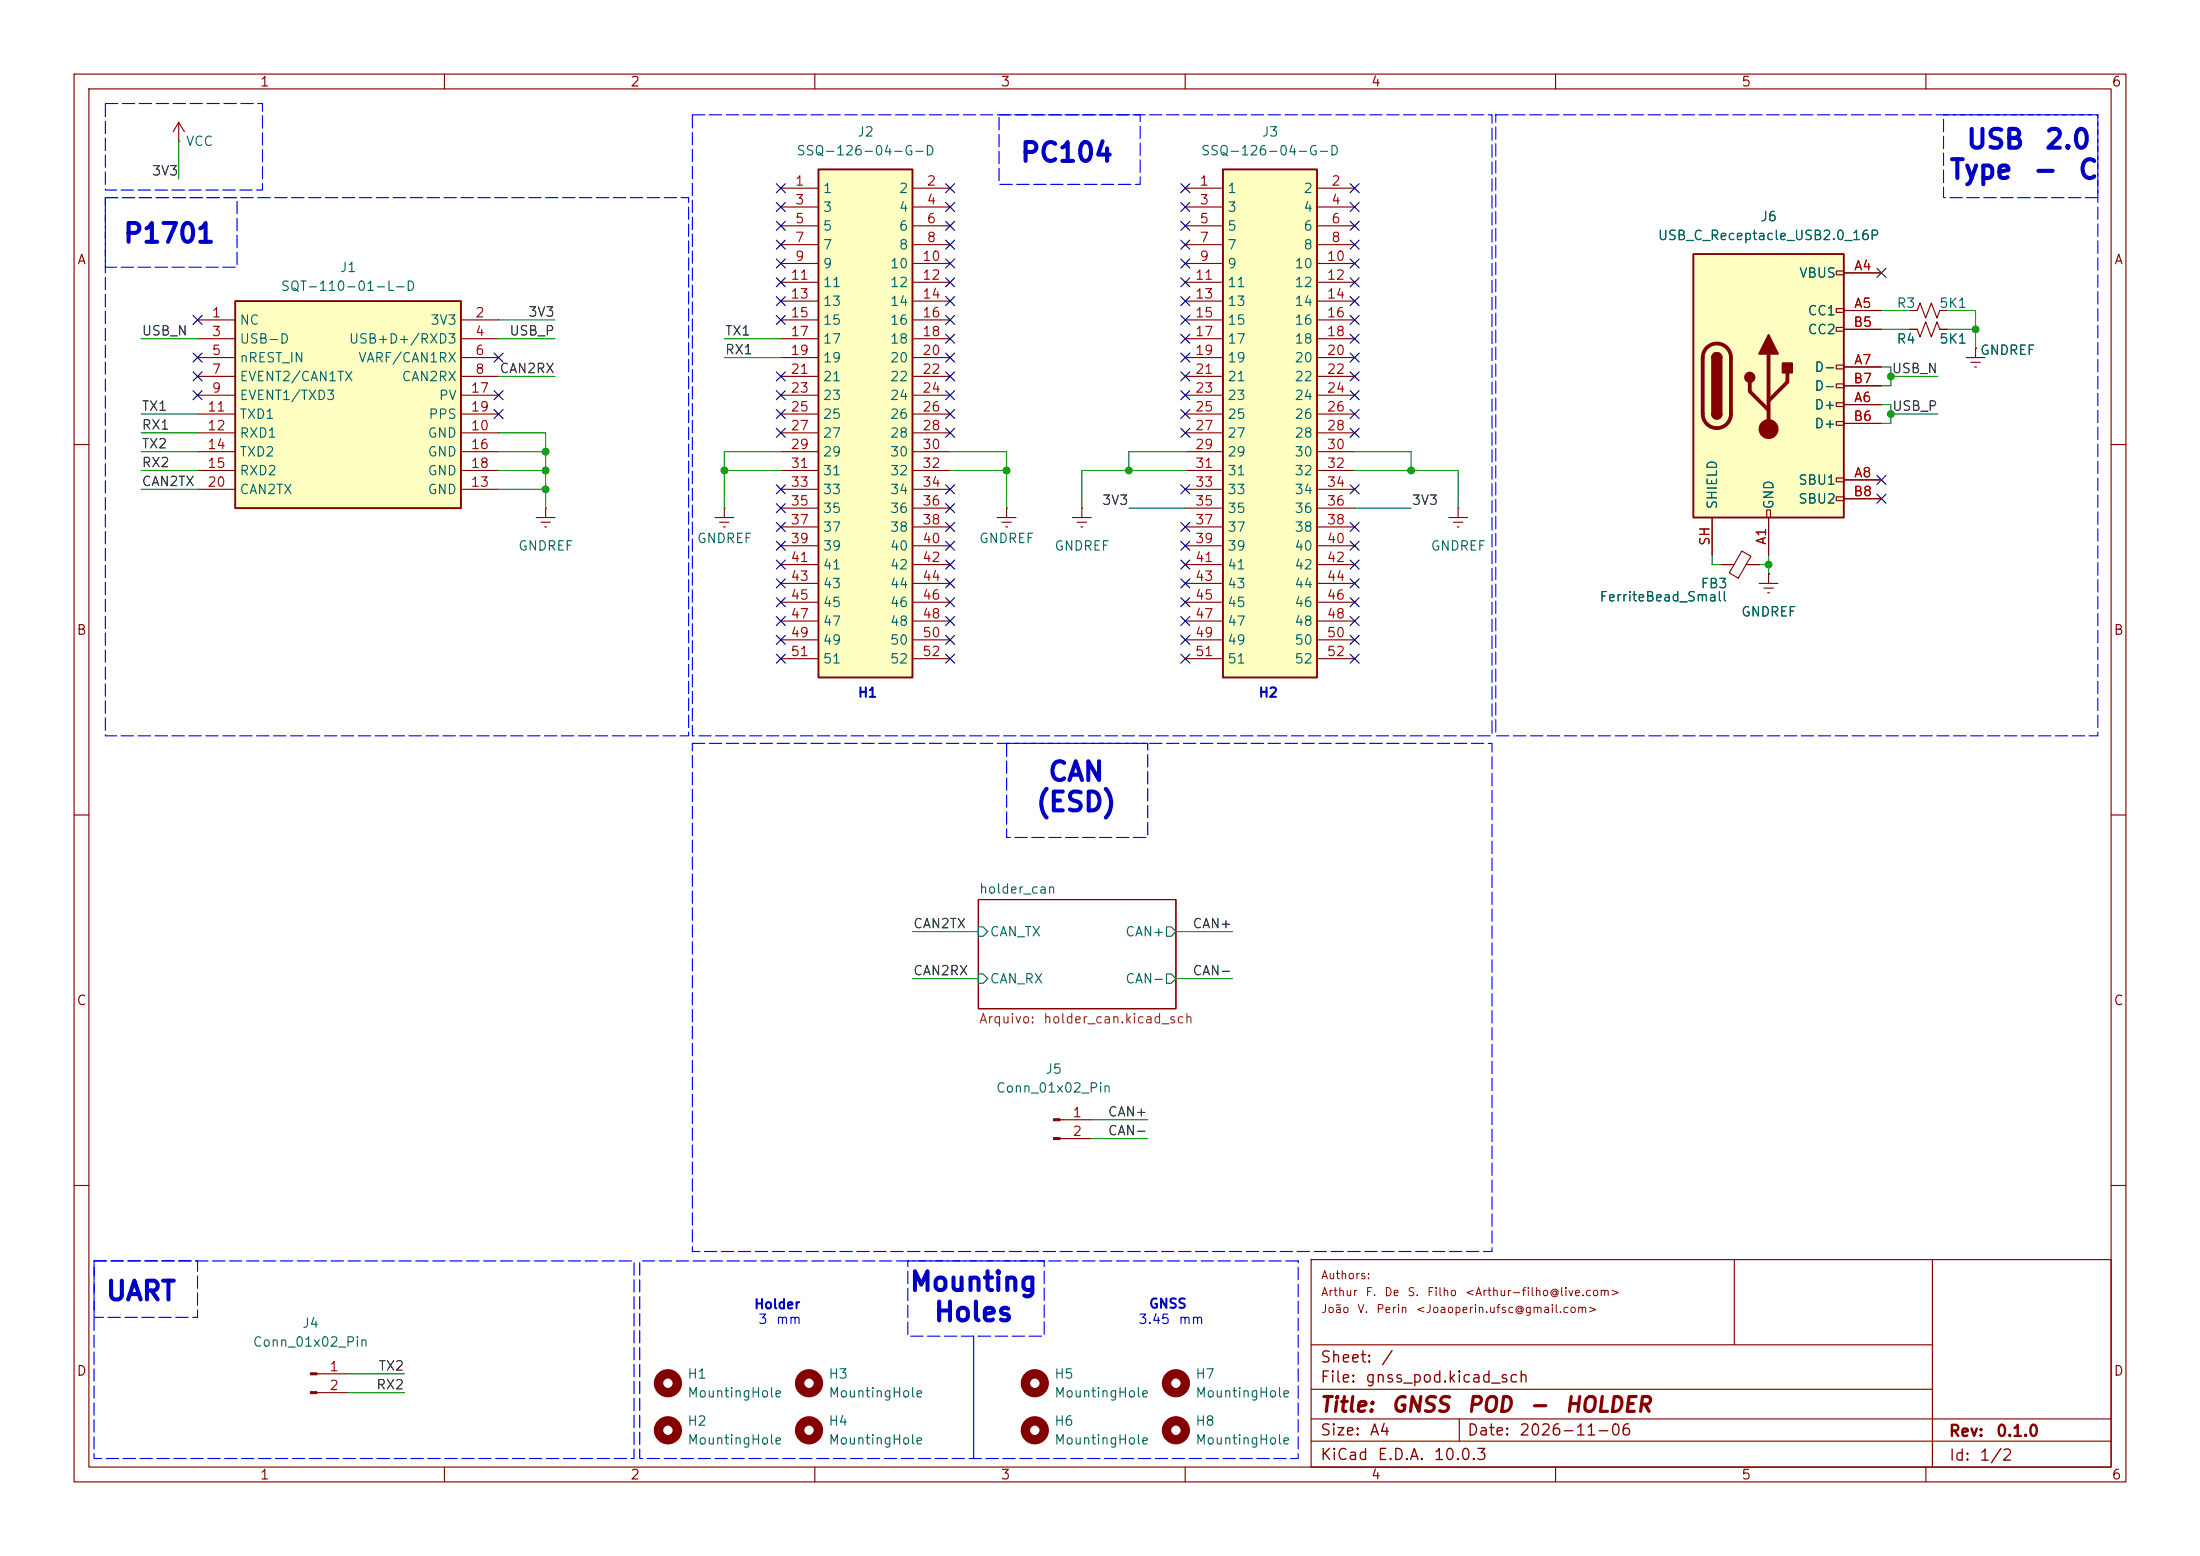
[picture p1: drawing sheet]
<svg xmlns="http://www.w3.org/2000/svg" width="297mm" height="210mm" viewBox="0 0 297 210" stroke-linecap="round" stroke-linejoin="round" font-family="sans-serif">
<g fill="none" stroke="#840000" stroke-width=".15">
<path d="M10 10h277v190h-277zM12 12h273v186h-273zM24.1 19.1h.1M24.1 16.5l-.7 1.3M24.1 16.5l.8 1.3M24.1 16.5v2.6M60 10v2M110 10v2M160 10v2M210 10v2M260 10v2M257.8 44.5h1l.4 1 .8-2.1 .7 2.1 .8-2.1 .4 1.1h1"/>
<path d="M265.4 48.3h2.6M266.1 48.9h1.2M266.6 49.5h.2M266.7 47h.1M266.7 47v1.3M10 60h2M134.6 69.9h2.6M135.3 70.5h1.2M135.8 71.1h.2M135.9 68.6h.1M135.9 68.6v1.3M144.8 69.9h2.5"/>
<path d="M145.4 70.5h1.3M145.9 71.1h.3M146 68.6h.1M146 68.6v1.3M195.6 69.9h2.5M196.2 70.5h1.3M196.7 71.1h.3M196.8 68.6h.1M196.8 68.6v1.3M232.4 76.2h1.7M235.2 74.4l1.2 .7-1.7 2.9-1.2-.7zM235.7 76.2h1.8"/>
<path d="M237.5 78.7h2.5M238.1 79.4h1.3M238.8 77.5h.1M238.8 77.5v1.2M285 60h2M238.6 80h.3M10 110h2M285 110h2M132.1 121.4h26.6v14.7h-26.6zM143.1 151.1h4.2M143.1 153.7h4.2M10 160h2"/>
<path d="M177 170h108v28h-108zM234.1 170.1v11.4M260.9 170v28M285 160h2M60 198v2M110 198v2M160 198v2M177 194.5h108M177 191.5h108M177 187.5h83.9M177 181.5h83.9M197 191.5v3"/>
<path d="M210 198v2M260 198v2"/>
</g>
<path d="M132.1 131.4h.6l.6 .7-.6 .6h-.6zM132.1 125.1h.6l.6 .6-.6 .7h-.6zM157.5 125.1h.6l.6 .6-.6 .7h-.6zM157.5 131.4h.6l.6 .7-.6 .6h-.6z" fill="none" stroke="#006464" stroke-width=".15"/>
<g fill="none" stroke="#840000" stroke-width="1.3">
<circle cx="90.2" cy="193" r="1.27"/>
<circle cx="109.2" cy="186.7" r="1.27"/>
<circle cx="109.2" cy="193" r="1.27"/>
<circle cx="139.7" cy="186.7" r="1.27"/>
<circle cx="139.7" cy="193" r="1.27"/>
<circle cx="158.7" cy="186.7" r="1.27"/>
<circle cx="158.7" cy="193" r="1.27"/>
</g>
<g fill="#840000" stroke="#840000" stroke-width=".15">
<path d="M142.2 151h.9v.3h-.9z"/>
<path d="M142.2 153.5h.9v.3h-.9z"/>
</g>
<path d="M228.6 34.3h20.3v35.6h-20.3z" fill="#ffffc2"/>
<g fill="none" stroke="#840000" stroke-width=".15">
<path d="M247.9 36.6h1v.5h-1zM248.9 36.8h5.1M247.9 41.7h1v.5h-1zM247.9 44.2h1v.5h-1zM247.9 49.3h1v.5h-1zM247.9 51.8h1v.5h-1zM247.9 54.4h1v.5h-1zM247.9 56.9h1v.5h-1zM248.9 41.9h5.1M248.9 54.6h5.1M248.9 49.5h5.1M248.9 44.5h5.1"/>
<path d="M248.9 57.2h5.1M248.9 52.1h5.1M257.8 41.9h1l.4-1 .8 2 .7-2 .8 2 .4-1h1M231.1 69.9v5M238.5 68.8h.5v1.1h-.5zM238.8 69.9v5M247.9 64.5h1v.5h-1zM247.9 67.1h1v.5h-1zM248.9 64.8h5.1M248.9 67.3h5.1"/>
</g>
<path d="M228.6 34.3h20.3v35.6h-20.3zM231.1 48.3a.64 .64 0 0 1 .7-.7 .64 .64 0 0 1 .6 .7M231.1 55.9a.64 .64 0 0 0 .7 .6 .64 .64 0 0 0 .6-.6" fill="none" stroke="#840000" stroke-width=".25"/>
<path d="M230.4 46.9a1.9 1.9 0 0 1 2.1-.4 1.9 1.9 0 0 1 1.2 1.8v7.6a1.91 1.91 0 0 1-1.9 1.9 1.91 1.91 0 0 1-1.9-1.9v-7.6a1.9 1.9 0 0 1 .5-1.4zM236.2 51.6v1.2l2.6 2.6M238.8 47.8v10.1M241.3 50.3v1.3l-2.5 2.5" fill="none" stroke="#840000" stroke-width=".51"/>
<g fill="#840000" stroke="#840000" stroke-width=".25">
<path d="M231.1 48.3h1.3v7.6h-1.3z"/>
<path d="M231.3 47.8a.64 .64 0 0 1 .7-.1 .64 .64 0 0 1 .4 .6h-1.3z"/>
<path d="M231.1 55.9h1.3a.64 .64 0 0 1-.6 .6 .64 .64 0 0 1-.7-.6z"/>
<path d="M238.8 45.2l1.2 2.6h-2.5z"/>
<path d="M240.7 49h1.2v1.3h-1.2z"/>
<circle cx="236.2" cy="50.9" r=".63"/>
</g>
<circle cx="238.8" cy="57.9" r="1.27" fill="#840000" stroke="#840000" stroke-width=".15"/>
<path d="M31.7 40.6h30.5v28h-30.5z" fill="#ffffc2"/>
<path d="M31.7 40.6h30.5v28h-30.5z" fill="none" stroke="#840000" stroke-width=".25"/>
<g fill="none" stroke="#840000" stroke-width=".15">
<path d="M26.7 43.2h5M26.7 45.7h5M26.7 48.3h5M26.7 50.8h5M26.7 53.3h5M26.7 58.4h5M26.7 55.9h5M62.2 43.2h5.1M62.2 45.7h5.1M62.2 48.3h5.1M62.2 50.8h5.1M62.2 53.3h5.1"/>
<path d="M62.2 58.4h5.1M62.2 55.9h5.1M26.7 66h5M26.7 61h5M26.7 63.5h5M62.2 66h5.1M62.2 61h5.1M62.2 63.5h5.1M72.4 69.9h2.5M73 70.5h1.3M73.5 71.1h.3M73.7 68.6h.1"/>
<path d="M73.7 68.6v1.3M96.5 69.9h2.6M97.2 70.5h1.2M97.7 71.1h.2M97.8 68.6h.1M97.8 68.6v1.3"/>
</g>
<path d="M165.1 22.9h12.7v68.5h-12.7z" fill="#ffffc2"/>
<path d="M165.1 22.9h12.7v68.5h-12.7z" fill="none" stroke="#840000" stroke-width=".25"/>
<g fill="none" stroke="#840000" stroke-width=".15">
<path d="M160 25.4h5.1M160 27.9h5.1M160 30.5h5.1M160 33h5.1M160 35.6h5.1M160 38.1h5.1M177.8 25.4h5.1M177.8 27.9h5.1M177.8 30.5h5.1M177.8 33h5.1M177.8 35.6h5.1M177.8 38.1h5.1"/>
<path d="M160 40.6h5.1M160 43.2h5.1M160 45.7h5.1M160 48.3h5.1M160 50.8h5.1M160 53.3h5.1M160 55.9h5.1M160 58.4h5.1M177.8 40.6h5.1M177.8 43.2h5.1M177.8 45.7h5.1M177.8 48.3h5.1"/>
<path d="M177.8 50.8h5.1M177.8 53.3h5.1M177.8 55.9h5.1M177.8 58.4h5.1M160 61h5.1M160 63.5h5.1M160 66h5.1M160 68.6h5.1M160 71.1h5.1M160 73.7h5.1M160 76.2h5.1M160 78.7h5.1"/>
<path d="M177.8 61h5.1M177.8 63.5h5.1M177.8 66h5.1M177.8 68.6h5.1M177.8 71.1h5.1M177.8 73.7h5.1M177.8 76.2h5.1M177.8 78.7h5.1M160 81.3h5.1M160 83.8h5.1M160 86.4h5.1M160 88.9h5.1"/>
<path d="M177.8 81.3h5.1M177.8 83.8h5.1M177.8 86.4h5.1M177.8 88.9h5.1"/>
</g>
<path d="M110.5 22.9h12.7v68.5h-12.7z" fill="#ffffc2"/>
<path d="M110.5 22.9h12.7v68.5h-12.7z" fill="none" stroke="#840000" stroke-width=".25"/>
<g fill="none" stroke="#840000" stroke-width=".15">
<path d="M105.4 25.4h5.1M105.4 27.9h5.1M105.4 30.5h5.1M105.4 33h5.1M105.4 35.6h5.1M105.4 38.1h5.1M123.2 25.4h5.1M123.2 27.9h5.1M123.2 30.5h5.1M123.2 33h5.1M123.2 35.6h5.1M123.2 38.1h5.1"/>
<path d="M248.9 36.8h5.1M105.4 40.6h5.1M105.4 43.2h5.1M105.4 45.7h5.1M105.4 48.3h5.1M105.4 50.8h5.1M105.4 53.3h5.1M105.4 55.9h5.1M105.4 58.4h5.1M123.2 40.6h5.1M123.2 43.2h5.1M123.2 45.7h5.1"/>
<path d="M123.2 48.3h5.1M123.2 50.8h5.1M123.2 53.3h5.1M123.2 55.9h5.1M123.2 58.4h5.1M248.9 41.9h5.1M248.9 54.6h5.1M248.9 49.5h5.1M248.9 44.5h5.1M248.9 57.2h5.1M248.9 52.1h5.1M257.8 44.5h1"/>
<path d="M261.9 44.5h1M266.7 47h.1M105.4 61h5.1M105.4 63.5h5.1M105.4 66h5.1M105.4 68.6h5.1M105.4 71.1h5.1M105.4 73.7h5.1M105.4 76.2h5.1M105.4 78.7h5.1M123.2 61h5.1M123.2 63.5h5.1"/>
<path d="M123.2 66h5.1M123.2 68.6h5.1M123.2 71.1h5.1M123.2 73.7h5.1M123.2 76.2h5.1M123.2 78.7h5.1M231.1 69.9v5M232.4 76.2h1.3M236.2 76.2h1.3M238.8 77.5h.1M238.8 69.9v5M248.9 64.8h5.1"/>
<path d="M248.9 67.3h5.1M105.4 81.3h5.1M105.4 83.8h5.1M105.4 86.4h5.1M105.4 88.9h5.1M123.2 81.3h5.1M123.2 83.8h5.1M123.2 86.4h5.1M123.2 88.9h5.1M42.8 185.4h4.2M42.8 188h4.2"/>
</g>
<g fill="#840000" stroke="#840000" stroke-width=".15">
<path d="M41.9 185.3h.9v.2h-.9z"/>
<path d="M41.9 187.8h.9v.3h-.9z"/>
</g>
<circle cx="90.2" cy="186.7" r="1.27" fill="none" stroke="#840000" stroke-width="1.3"/>
<g fill="none" stroke="#00f" stroke-width=".15" stroke-dasharray="1.7 .6">
<path d="M14.2 14h21.2v11.7h-21.2v-11.7M93.5 15.5h107.9v83.8h-107.9v-83.8M134.9 15.5h19v9.4h-19v-9.4M201.9 15.5h81.3v83.8h-81.3v-83.8M262.4 15.5h20.8v11.2h-20.8v-11.2M14.2 26.7h78.8v72.6h-78.8v-72.6M14.2 26.7h17.8v9.4h-17.8v-9.4M93.5 100.3h107.9v68.6h-107.9v-68.6M135.9 100.3h19v12.7h-19v-12.7M12.7 170.2h72.9v26.7h-72.9v-26.7M12.7 170.2h14v7.6h-14v-7.6M175.3 170.2h-88.9v26.7h88.9v-26.7"/>
<path d="M132.1 180.3h8.9v-10.1h-18.4v10.1h9.5"/>
</g>
<path d="M131.4 180.3v16.6" fill="none" stroke="#0000c2" stroke-width=".15"/>
<g fill="none" stroke="#009600" stroke-width=".15">
<path d="M24.1 19.1v5M19 45.7h7.7M19 58.4h7.7M19 55.9h7.7M67.3 50.8h7.6M67.3 45.7h7.6M67.3 43.2h7.6M67.3 58.4h6.4v10.2M97.8 45.7h7.6M97.8 48.3h7.6M254 54.6h1.3v2.6h-1.3M254 49.5h1.3v2.6h-1.3"/>
<path d="M254 44.5h3.8M254 41.9h3.8M255.3 50.8h6.3M255.3 55.9h6.3M262.9 44.5h3.8M262.9 41.9h3.8v5.1M19 61h7.7M19 63.5h7.7M19 66h7.7M67.3 61h6.4M67.3 63.5h6.4M67.3 66h6.4"/>
<path d="M97.8 63.5h7.6M105.4 61h-7.6v7.6M128.3 61h7.6v7.6M128.3 63.5h7.6M152.4 68.6h7.6M160 61h-7.6v2.5M160 63.5h-14v5.1M182.9 68.6h7.6M182.9 61h7.6v2.5M182.9 63.5h13.9v5.1M231.1 74.9v1.3h1.3M237.5 76.2h1.3"/>
<path d="M238.8 74.9v2.6M123.2 132.1h8.9M123.2 125.7h8.9M158.7 132.1h7.7M158.7 125.7h7.7M147.3 151.1h7.6M147.3 153.7h7.6M47 185.4h7.6M47 188h7.6"/>
</g>
<g fill="none" stroke="#000084" stroke-width=".15">
<path d="M104.8 37.5l1.2 1.2M104.8 35l1.2 1.2M104.8 29.9l1.2 1.2M104.8 27.3l1.2 1.2M104.8 32.4l1.2 1.2M104.8 24.8l1.2 1.2M106 37.5l-1.2 1.2M106 35l-1.2 1.2M106 29.9l-1.2 1.2M106 27.3l-1.2 1.2M106 32.4l-1.2 1.2M106 24.8l-1.2 1.2"/>
<path d="M127.7 35l1.2 1.2M127.7 37.5l1.2 1.2M127.7 29.9l1.2 1.2M127.7 32.4l1.2 1.2M127.7 27.3l1.2 1.2M127.7 24.8l1.2 1.2M128.9 35l-1.2 1.2M128.9 37.5l-1.2 1.2M128.9 29.9l-1.2 1.2M128.9 32.4l-1.2 1.2M128.9 27.3l-1.2 1.2M128.9 24.8l-1.2 1.2"/>
<path d="M159.4 37.5l1.2 1.2M159.4 35l1.2 1.2M159.4 29.9l1.2 1.2M159.4 24.8l1.2 1.2M159.4 27.3l1.2 1.2M159.4 32.4l1.2 1.2M160.6 37.5l-1.2 1.2M160.6 35l-1.2 1.2M160.6 29.9l-1.2 1.2M160.6 24.8l-1.2 1.2M160.6 27.3l-1.2 1.2M160.6 32.4l-1.2 1.2"/>
<path d="M182.3 24.8l1.2 1.2M182.3 35l1.2 1.2M182.3 32.4l1.2 1.2M182.3 29.9l1.2 1.2M182.3 27.3l1.2 1.2M182.3 37.5l1.2 1.2M183.5 35l-1.2 1.2M183.5 29.9l-1.2 1.2M183.5 32.4l-1.2 1.2M183.5 24.8l-1.2 1.2M183.5 27.3l-1.2 1.2M183.5 37.5l-1.2 1.2"/>
<path d="M253.4 36.2l1.2 1.2M254.6 36.2l-1.2 1.2M26.1 47.7l1.2 1.2M26.1 42.6l1.2 1.2M26.1 52.7l1.2 1.2M26.1 50.2l1.2 1.2M27.3 47.7l-1.2 1.2M27.3 42.6l-1.2 1.2M27.3 52.7l-1.2 1.2M27.3 50.2l-1.2 1.2M66.7 52.7l1.2 1.2M66.7 47.7l1.2 1.2"/>
<path d="M66.7 55.3l1.2 1.2M67.9 52.7l-1.2 1.2M67.9 47.7l-1.2 1.2M67.9 55.3l-1.2 1.2M104.8 40l1.2 1.2M104.8 50.2l1.2 1.2M104.8 42.6l1.2 1.2M104.8 57.8l1.2 1.2M104.8 52.7l1.2 1.2M104.8 55.3l1.2 1.2M106 57.8l-1.2 1.2M106 52.7l-1.2 1.2"/>
<path d="M106 50.2l-1.2 1.2M106 40l-1.2 1.2M106 42.6l-1.2 1.2M106 55.3l-1.2 1.2M127.7 52.7l1.2 1.2M127.7 40l1.2 1.2M127.7 42.6l1.2 1.2M127.7 50.2l1.2 1.2M127.7 57.8l1.2 1.2M127.7 55.3l1.2 1.2M127.7 45.1l1.2 1.2M127.7 47.7l1.2 1.2"/>
<path d="M128.9 52.7l-1.2 1.2M128.9 40l-1.2 1.2M128.9 42.6l-1.2 1.2M128.9 50.2l-1.2 1.2M128.9 57.8l-1.2 1.2M128.9 55.3l-1.2 1.2M128.9 47.7l-1.2 1.2M128.9 45.1l-1.2 1.2M159.4 45.1l1.2 1.2M159.4 57.8l1.2 1.2M159.4 50.2l1.2 1.2M159.4 42.6l1.2 1.2"/>
<path d="M159.4 52.7l1.2 1.2M159.4 55.3l1.2 1.2M159.4 47.7l1.2 1.2M159.4 40l1.2 1.2M160.6 45.1l-1.2 1.2M160.6 57.8l-1.2 1.2M160.6 50.2l-1.2 1.2M160.6 42.6l-1.2 1.2M160.6 52.7l-1.2 1.2M160.6 55.3l-1.2 1.2M160.6 47.7l-1.2 1.2M160.6 40l-1.2 1.2"/>
<path d="M182.3 42.6l1.2 1.2M182.3 45.1l1.2 1.2M182.3 40l1.2 1.2M182.3 55.3l1.2 1.2M182.3 47.7l1.2 1.2M182.3 50.2l1.2 1.2M182.3 57.8l1.2 1.2M182.3 52.7l1.2 1.2M183.5 42.6l-1.2 1.2M183.5 45.1l-1.2 1.2M183.5 55.3l-1.2 1.2M183.5 57.8l-1.2 1.2"/>
<path d="M183.5 47.7l-1.2 1.2M183.5 50.2l-1.2 1.2M183.5 40l-1.2 1.2M183.5 52.7l-1.2 1.2M104.8 68l1.2 1.2M104.8 73.1l1.2 1.2M104.8 78.1l1.2 1.2M104.8 65.4l1.2 1.2M104.8 70.5l1.2 1.2M104.8 75.6l1.2 1.2M106 75.6l-1.2 1.2M106 65.4l-1.2 1.2"/>
<path d="M106 73.1l-1.2 1.2M106 78.1l-1.2 1.2M106 68l-1.2 1.2M106 70.5l-1.2 1.2M127.7 75.6l1.2 1.2M127.7 78.1l1.2 1.2M127.7 70.5l1.2 1.2M127.7 73.1l1.2 1.2M127.7 68l1.2 1.2M127.7 65.4l1.2 1.2M128.9 65.4l-1.2 1.2M128.9 75.6l-1.2 1.2"/>
<path d="M128.9 78.1l-1.2 1.2M128.9 70.5l-1.2 1.2M128.9 73.1l-1.2 1.2M128.9 68l-1.2 1.2M159.4 78.1l1.2 1.2M159.4 70.5l1.2 1.2M159.4 65.4l1.2 1.2M159.4 73.1l1.2 1.2M159.4 75.6l1.2 1.2M160.6 65.4l-1.2 1.2M160.6 78.1l-1.2 1.2M160.6 70.5l-1.2 1.2"/>
<path d="M160.6 73.1l-1.2 1.2M160.6 75.6l-1.2 1.2M182.3 73.1l1.2 1.2M182.3 78.1l1.2 1.2M182.3 70.5l1.2 1.2M182.3 75.6l1.2 1.2M182.3 65.4l1.2 1.2M183.5 73.1l-1.2 1.2M183.5 78.1l-1.2 1.2M183.5 70.5l-1.2 1.2M183.5 75.6l-1.2 1.2M183.5 65.4l-1.2 1.2"/>
<path d="M253.4 64.2l1.2 1.2M253.4 66.7l1.2 1.2M254.6 64.2l-1.2 1.2M254.6 66.7l-1.2 1.2M104.8 80.7l1.2 1.2M104.8 88.3l1.2 1.2M104.8 85.8l1.2 1.2M104.8 83.2l1.2 1.2M106 80.7l-1.2 1.2M106 88.3l-1.2 1.2M106 85.8l-1.2 1.2M106 83.2l-1.2 1.2"/>
<path d="M127.7 80.7l1.2 1.2M127.7 83.2l1.2 1.2M127.7 85.8l1.2 1.2M127.7 88.3l1.2 1.2M128.9 80.7l-1.2 1.2M128.9 83.2l-1.2 1.2M128.9 85.8l-1.2 1.2M128.9 88.3l-1.2 1.2M159.4 85.8l1.2 1.2M159.4 83.2l1.2 1.2M159.4 88.3l1.2 1.2M159.4 80.7l1.2 1.2"/>
<path d="M160.6 85.8l-1.2 1.2M160.6 83.2l-1.2 1.2M160.6 88.3l-1.2 1.2M160.6 80.7l-1.2 1.2M182.3 88.3l1.2 1.2M182.3 85.8l1.2 1.2M182.3 83.2l1.2 1.2M182.3 80.7l1.2 1.2M183.5 88.3l-1.2 1.2M183.5 85.8l-1.2 1.2M183.5 83.2l-1.2 1.2M183.5 80.7l-1.2 1.2"/>
</g>
<g fill="#009600" stroke="#009600" stroke-width=".14">
<circle cx="266.7" cy="44.5" r=".46"/>
<circle cx="238.8" cy="76.2" r=".46"/>
<circle cx="255.3" cy="55.9" r=".46"/>
<circle cx="255.3" cy="50.8" r=".46"/>
<circle cx="97.8" cy="63.5" r=".46"/>
<circle cx="152.4" cy="63.5" r=".46"/>
<circle cx="135.9" cy="63.5" r=".46"/>
<circle cx="190.5" cy="63.5" r=".46"/>
<circle cx="73.7" cy="63.5" r=".46"/>
<circle cx="73.7" cy="66" r=".46"/>
<circle cx="73.7" cy="61" r=".46"/>
</g>
<g font-size="2.5" fill="#0000c2">
<text x="137.6" y="22.5">PC104</text>
<text x="265.3" y="20.7">USB</text>
<text x="275.9" y="20.7">2.0</text>
<text x="263" y="24.8">Type</text>
<text x="274.3" y="24.8">-</text>
<text x="280.4" y="24.8">C</text>
<text x="16.5" y="33.4">P1701</text>
<text x="141.3" y="106">CAN</text>
<text x="139.7" y="110.1">(ESD)</text>
<text x="14.1" y="176.2">UART</text>
<text x="122.7" y="174.9">Mounting</text>
<text x="125.9" y="179">Holes</text>
</g>
<g font-size="2" fill="#840000">
<text x="178" y="191.1">Title:</text>
<text x="187.7" y="191.1">GNSS</text>
<text x="197.9" y="191.1">POD</text>
<text x="206.3" y="191.1">-</text>
<text x="211.1" y="191.1">HOLDER</text>
</g>
<g font-size="1.5" fill="#840000">
<text x="178.1" y="184.3">Sheet:</text>
<text x="186.4" y="184.3">/</text>
<text x="178.1" y="187">File:</text>
<text x="184.2" y="187">gnss_pod.kicad_sch</text>
<text x="178.1" y="197.4">KiCad</text>
<text x="178.1" y="194.1">Size:</text>
<text x="184.8" y="194.1">A4</text>
<text x="185.9" y="197.4">E.D.A.</text>
<text x="193.4" y="197.4">10.0.3</text>
<text x="198" y="194.1">Date:</text>
<text x="205" y="194.1">2026-11-06</text>
<text x="263" y="194.3">Rev:</text>
<text x="263" y="197.5">Id:</text>
<text x="267.1" y="197.5">1/2</text>
<text x="269.4" y="194.3">0.1.0</text>
</g>
<g font-size="1.3" fill="#840000">
<text x="35" y="12">1</text>
<text x="85" y="12">2</text>
<text x="135" y="12">3</text>
<text x="185" y="12">4</text>
<text x="235" y="12">5</text>
<text x="285" y="12">6</text>
<text x="10.3" y="36">A</text>
<text x="285.3" y="36">A</text>
<text x="10.3" y="86">B</text>
<text x="285.3" y="86">B</text>
<text x="10.3" y="136">C</text>
<text x="285.3" y="136">C</text>
<text x="10.3" y="186">D</text>
<text x="285.3" y="186">D</text>
<text x="35" y="200">1</text>
<text x="85" y="200">2</text>
<text x="135" y="200">3</text>
<text x="185" y="200">4</text>
<text x="235" y="200">5</text>
<text x="285" y="200">6</text>
</g>
<g font-size="1.3" fill="#006464">
<text x="25" y="20">VCC</text>
<text x="107.4" y="21.3">SSQ-126-04-G-D</text>
<text x="115.6" y="18.8">J2</text>
<text x="162" y="21.3">SSQ-126-04-G-D</text>
<text x="170.3" y="18.8">J3</text>
<text x="111" y="26.4">1</text>
<text x="111" y="28.9">3</text>
<text x="121.3" y="26.4">2</text>
<text x="121.3" y="28.9">4</text>
<text x="165.6" y="26.4">1</text>
<text x="165.6" y="28.9">3</text>
<text x="175.9" y="26.4">2</text>
<text x="175.9" y="28.9">4</text>
<text x="111" y="31.5">5</text>
<text x="111" y="34">7</text>
<text x="121.3" y="31.5">6</text>
<text x="121.3" y="34">8</text>
<text x="165.6" y="31.5">5</text>
<text x="165.6" y="34">7</text>
<text x="175.9" y="31.5">6</text>
<text x="175.9" y="34">8</text>
<text x="223.7" y="32.7">USB_C_Receptacle_USB2.0_16P</text>
<text x="237.6" y="30.2">J6</text>
<text x="37.8" y="39.6">SQT-110-01-L-D</text>
<text x="45.8" y="37">J1</text>
<text x="111" y="36.5">9</text>
<text x="111" y="39.1">11</text>
<text x="111" y="41.6">13</text>
<text x="120.1" y="36.5">10</text>
<text x="120.1" y="39.1">12</text>
<text x="120.1" y="41.6">14</text>
<text x="165.6" y="36.5">9</text>
<text x="165.6" y="39.1">11</text>
<text x="165.6" y="41.6">13</text>
<text x="174.7" y="36.5">10</text>
<text x="174.7" y="39.1">12</text>
<text x="174.7" y="41.6">14</text>
<text x="242.8" y="37.8">VBUS</text>
<text x="256" y="41.9">R3</text>
<text x="261.7" y="41.9">5K1</text>
<text x="32.3" y="44.2">NC</text>
<text x="32.3" y="46.7">USB-D</text>
<text x="47" y="46.7">USB+D+/RXD3</text>
<text x="58" y="44.2">3V3</text>
<text x="111" y="44.2">15</text>
<text x="111" y="46.7">17</text>
<text x="120.1" y="44.2">16</text>
<text x="120.1" y="46.7">18</text>
<text x="165.6" y="44.2">15</text>
<text x="165.6" y="46.7">17</text>
<text x="174.7" y="44.2">16</text>
<text x="174.7" y="46.7">18</text>
<text x="244" y="42.9">CC1</text>
<text x="244" y="45.4">CC2</text>
<text x="256" y="46.7">R4</text>
<text x="261.7" y="46.7">5K1</text>
<text x="32.3" y="49.2">nREST_IN</text>
<text x="32.3" y="51.8">EVENT2/CAN1TX</text>
<text x="48.3" y="49.2">VARF/CAN1RX</text>
<text x="54.1" y="51.8">CAN2RX</text>
<text x="111" y="49.2">19</text>
<text x="111" y="51.8">21</text>
<text x="120.1" y="49.2">20</text>
<text x="120.1" y="51.8">22</text>
<text x="165.6" y="49.2">19</text>
<text x="165.6" y="51.8">21</text>
<text x="174.7" y="49.2">20</text>
<text x="174.7" y="51.8">22</text>
<text x="244.9" y="50.5">D-</text>
<text x="244.9" y="53">D-</text>
<text x="267.2" y="48.2">GNDREF</text>
<text x="32.3" y="54.3">EVENT1/TXD3</text>
<text x="32.3" y="56.9">TXD1</text>
<text x="32.3" y="59.4">RXD1</text>
<text x="57.6" y="59.4">GND</text>
<text x="57.8" y="56.9">PPS</text>
<text x="59.2" y="54.3">PV</text>
<text x="111" y="54.3">23</text>
<text x="111" y="56.9">25</text>
<text x="111" y="59.4">27</text>
<text x="120.1" y="54.3">24</text>
<text x="120.1" y="56.9">26</text>
<text x="120.1" y="59.4">28</text>
<text x="165.6" y="54.3">23</text>
<text x="165.6" y="56.9">25</text>
<text x="165.6" y="59.4">27</text>
<text x="174.7" y="54.3">24</text>
<text x="174.7" y="56.9">26</text>
<text x="174.7" y="59.4">28</text>
<text x="244.9" y="55.6">D+</text>
<text x="244.9" y="58.1">D+</text>
<text x="32.3" y="61.9">TXD2</text>
<text x="32.3" y="64.5">RXD2</text>
<text x="57.6" y="61.9">GND</text>
<text x="57.6" y="64.5">GND</text>
<text x="111" y="61.9">29</text>
<text x="111" y="64.5">31</text>
<text x="120.1" y="61.9">30</text>
<text x="120.1" y="64.5">32</text>
<text x="165.6" y="61.9">29</text>
<text x="165.6" y="64.5">31</text>
<text x="174.7" y="61.9">30</text>
<text x="174.7" y="64.5">32</text>
<text x="242.7" y="65.7">SBU1</text>
<text x="32.3" y="67">CAN2TX</text>
<text x="57.6" y="67">GND</text>
<text x="111" y="67">33</text>
<text x="111" y="69.6">35</text>
<text x="120.1" y="67">34</text>
<text x="120.1" y="69.6">36</text>
<text x="165.6" y="67">33</text>
<text x="165.6" y="69.6">35</text>
<text x="174.7" y="67">34</text>
<text x="174.7" y="69.6">36</text>
<text x="232.1" y="68.8" transform="rotate(-90 232.1 68.8)">SHIELD</text>
<text x="239.7" y="68.8" transform="rotate(-90 239.7 68.8)">GND</text>
<text x="242.7" y="68.3">SBU2</text>
<text x="69.9" y="74.6">GNDREF</text>
<text x="94" y="73.6">GNDREF</text>
<text x="111" y="72.1">37</text>
<text x="111" y="74.6">39</text>
<text x="111" y="77.2">41</text>
<text x="120.1" y="72.1">38</text>
<text x="120.1" y="74.6">40</text>
<text x="120.1" y="77.2">42</text>
<text x="132.1" y="73.6">GNDREF</text>
<text x="142.3" y="74.6">GNDREF</text>
<text x="165.6" y="72.1">37</text>
<text x="165.6" y="74.6">39</text>
<text x="165.6" y="77.2">41</text>
<text x="174.7" y="72.1">38</text>
<text x="174.7" y="74.6">40</text>
<text x="174.7" y="77.2">42</text>
<text x="193.1" y="74.6">GNDREF</text>
<text x="111" y="79.7">43</text>
<text x="111" y="82.3">45</text>
<text x="120.1" y="79.7">44</text>
<text x="120.1" y="82.3">46</text>
<text x="165.6" y="79.7">43</text>
<text x="165.6" y="82.3">45</text>
<text x="174.7" y="79.7">44</text>
<text x="174.7" y="82.3">46</text>
<text x="215.8" y="81.5">FerriteBead_Small</text>
<text x="229.5" y="79.7">FB3</text>
<text x="235" y="83.5">GNDREF</text>
<text x="111" y="84.8">47</text>
<text x="111" y="87.3">49</text>
<text x="111" y="89.9">51</text>
<text x="120.1" y="84.8">48</text>
<text x="120.1" y="87.3">50</text>
<text x="120.1" y="89.9">52</text>
<text x="165.6" y="84.8">47</text>
<text x="165.6" y="87.3">49</text>
<text x="165.6" y="89.9">51</text>
<text x="174.7" y="84.8">48</text>
<text x="174.7" y="87.3">50</text>
<text x="174.7" y="89.9">52</text>
<text x="132.1" y="120.9">holder_can</text>
<text x="133.5" y="126.7">CAN_TX</text>
<text x="151.8" y="126.7">CAN+</text>
<text x="133.5" y="133.1">CAN_RX</text>
<text x="151.8" y="133.1">CAN-</text>
<text x="134.4" y="147.8">Conn_01x02_Pin</text>
<text x="141" y="145.2">J5</text>
<text x="40.7" y="179.5">J4</text>
<text x="34" y="182.1">Conn_01x02_Pin</text>
<text x="92.7" y="186.4">H1</text>
<text x="92.7" y="188.9">MountingHole</text>
<text x="111.8" y="186.4">H3</text>
<text x="111.8" y="188.9">MountingHole</text>
<text x="142.2" y="186.4">H5</text>
<text x="142.2" y="188.9">MountingHole</text>
<text x="161.3" y="186.4">H7</text>
<text x="161.3" y="188.9">MountingHole</text>
<text x="92.7" y="192.7">H2</text>
<text x="92.7" y="195.3">MountingHole</text>
<text x="111.8" y="192.7">H4</text>
<text x="111.8" y="195.3">MountingHole</text>
<text x="142.2" y="192.7">H6</text>
<text x="142.2" y="195.3">MountingHole</text>
<text x="161.3" y="192.7">H8</text>
<text x="161.3" y="195.3">MountingHole</text>
</g>
<g font-size="1.3" fill="#0f0f0f">
<text x="20.4" y="24">3V3</text>
<text x="19" y="45.6">USB_N</text>
<text x="68.7" y="45.6">USB_P</text>
<text x="71.2" y="43.1">3V3</text>
<text x="97.8" y="45.6">TX1</text>
<text x="67.3" y="50.7">CAN2RX</text>
<text x="97.8" y="48.1">RX1</text>
<text x="255.3" y="50.7">USB_N</text>
<text x="19" y="55.8">TX1</text>
<text x="19" y="58.3">RX1</text>
<text x="255.4" y="55.8">USB_P</text>
<text x="19" y="60.8">TX2</text>
<text x="19" y="65.9">CAN2TX</text>
<text x="19" y="63.4">RX2</text>
<text x="148.7" y="68.5">3V3</text>
<text x="190.5" y="68.5">3V3</text>
<text x="123.2" y="125.6">CAN2TX</text>
<text x="160.9" y="125.6">CAN+</text>
<text x="123.2" y="132">CAN2RX</text>
<text x="160.9" y="132">CAN-</text>
<text x="149.5" y="153.5">CAN-</text>
<text x="149.5" y="151">CAN+</text>
<text x="51" y="185.3">TX2</text>
<text x="50.7" y="187.8">RX2</text>
</g>
<g font-size="1.3" fill="#a90000">
<text x="107.2" y="25.4">1</text>
<text x="107.2" y="27.9">3</text>
<text x="125" y="25.4">2</text>
<text x="125" y="27.9">4</text>
<text x="161.9" y="25.4">1</text>
<text x="161.9" y="27.9">3</text>
<text x="179.6" y="25.4">2</text>
<text x="179.6" y="27.9">4</text>
<text x="107.2" y="30.5">5</text>
<text x="107.2" y="33">7</text>
<text x="107.2" y="35.5">9</text>
<text x="124.4" y="35.5">10</text>
<text x="125" y="30.5">6</text>
<text x="125" y="33">8</text>
<text x="161.9" y="30.5">5</text>
<text x="161.9" y="33">7</text>
<text x="161.9" y="35.5">9</text>
<text x="179" y="35.5">10</text>
<text x="179.6" y="30.5">6</text>
<text x="179.6" y="33">8</text>
<text x="106.6" y="38.1">11</text>
<text x="106.6" y="40.6">13</text>
<text x="124.4" y="38.1">12</text>
<text x="124.4" y="40.6">14</text>
<text x="161.2" y="38.1">11</text>
<text x="161.2" y="40.6">13</text>
<text x="179" y="38.1">12</text>
<text x="179" y="40.6">14</text>
<text x="250.2" y="36.8">A4</text>
<text x="250.2" y="41.9">A5</text>
<text x="28.5" y="43.2">1</text>
<text x="28.5" y="45.7">3</text>
<text x="64.1" y="43.2">2</text>
<text x="64.1" y="45.7">4</text>
<text x="106.6" y="43.2">15</text>
<text x="106.6" y="45.7">17</text>
<text x="124.4" y="43.2">16</text>
<text x="124.4" y="45.7">18</text>
<text x="161.2" y="43.2">15</text>
<text x="161.2" y="45.7">17</text>
<text x="179" y="43.2">16</text>
<text x="179" y="45.7">18</text>
<text x="250.1" y="44.4">B5</text>
<text x="28.5" y="48.2">5</text>
<text x="28.5" y="50.8">7</text>
<text x="28.5" y="53.3">9</text>
<text x="63.5" y="53.3">17</text>
<text x="64.1" y="48.2">6</text>
<text x="64.1" y="50.8">8</text>
<text x="106.6" y="48.2">19</text>
<text x="106.6" y="50.8">21</text>
<text x="106.6" y="53.3">23</text>
<text x="124.4" y="48.2">20</text>
<text x="124.4" y="50.8">22</text>
<text x="124.4" y="53.3">24</text>
<text x="161.2" y="48.2">19</text>
<text x="161.2" y="50.8">21</text>
<text x="161.2" y="53.3">23</text>
<text x="179" y="48.2">20</text>
<text x="179" y="50.8">22</text>
<text x="179" y="53.3">24</text>
<text x="250.1" y="52">B7</text>
<text x="250.2" y="49.5">A7</text>
<text x="27.9" y="55.9">11</text>
<text x="27.9" y="58.4">12</text>
<text x="63.5" y="58.4">10</text>
<text x="63.5" y="55.9">19</text>
<text x="106.6" y="55.9">25</text>
<text x="106.6" y="58.4">27</text>
<text x="124.4" y="55.9">26</text>
<text x="124.4" y="58.4">28</text>
<text x="161.2" y="55.9">25</text>
<text x="161.2" y="58.4">27</text>
<text x="179" y="55.9">26</text>
<text x="179" y="58.4">28</text>
<text x="250.1" y="57.1">B6</text>
<text x="250.2" y="54.6">A6</text>
<text x="27.9" y="60.9">14</text>
<text x="27.9" y="63.5">15</text>
<text x="63.5" y="60.9">16</text>
<text x="63.5" y="63.5">18</text>
<text x="106.6" y="60.9">29</text>
<text x="106.6" y="63.5">31</text>
<text x="124.4" y="60.9">30</text>
<text x="124.4" y="63.5">32</text>
<text x="161.2" y="60.9">29</text>
<text x="161.2" y="63.5">31</text>
<text x="179" y="60.9">30</text>
<text x="179" y="63.5">32</text>
<text x="250.2" y="64.7">A8</text>
<text x="27.9" y="66">20</text>
<text x="63.5" y="66">13</text>
<text x="106.6" y="66">33</text>
<text x="106.6" y="68.6">35</text>
<text x="106.6" y="71.1">37</text>
<text x="124.4" y="66">34</text>
<text x="124.4" y="68.6">36</text>
<text x="124.4" y="71.1">38</text>
<text x="161.2" y="66">33</text>
<text x="161.2" y="68.6">35</text>
<text x="161.2" y="71.1">37</text>
<text x="179" y="66">34</text>
<text x="179" y="68.6">36</text>
<text x="179" y="71.1">38</text>
<text x="250.1" y="67.3">B8</text>
<text x="106.6" y="73.6">39</text>
<text x="106.6" y="76.2">41</text>
<text x="124.4" y="73.6">40</text>
<text x="124.4" y="76.2">42</text>
<text x="161.2" y="73.6">39</text>
<text x="161.2" y="76.2">41</text>
<text x="179" y="73.6">40</text>
<text x="179" y="76.2">42</text>
<text x="231.1" y="73.8" transform="rotate(-90 231.1 73.8)">SH</text>
<text x="238.7" y="73.6" transform="rotate(-90 238.7 73.6)">A1</text>
<text x="106.6" y="78.7">43</text>
<text x="106.6" y="81.3">45</text>
<text x="106.6" y="83.8">47</text>
<text x="124.4" y="78.7">44</text>
<text x="124.4" y="81.3">46</text>
<text x="124.4" y="83.8">48</text>
<text x="161.2" y="78.7">43</text>
<text x="161.2" y="81.3">45</text>
<text x="161.2" y="83.8">47</text>
<text x="179" y="78.7">44</text>
<text x="179" y="81.3">46</text>
<text x="179" y="83.8">48</text>
<text x="106.6" y="86.3">49</text>
<text x="106.6" y="88.9">51</text>
<text x="124.4" y="86.3">50</text>
<text x="124.4" y="88.9">52</text>
<text x="161.2" y="86.3">49</text>
<text x="161.2" y="88.9">51</text>
<text x="179" y="86.3">50</text>
<text x="179" y="88.9">52</text>
<text x="144.7" y="151.1">1</text>
<text x="144.7" y="153.6">2</text>
<text x="44.4" y="185.4">1</text>
<text x="44.4" y="187.9">2</text>
</g>
<g font-size="1.3" fill="#0000c2">
<text x="115.7" y="94.4">H1</text>
<text x="169.8" y="94.4">H2</text>
<text x="101.7" y="177">Holder</text>
<text x="102.3" y="179">3</text>
<text x="104.7" y="179">mm</text>
<text x="153.6" y="179">3.45</text>
<text x="155" y="176.9">GNSS</text>
<text x="159" y="179">mm</text>
</g>
<g font-size="1.3" fill="#725600">
<text x="132.1" y="138.4">Arquivo:</text>
<text x="140.7" y="138.4">holder_can.kicad_sch</text>
</g>
<g font-size="1.1" fill="#840000">
<text x="178.3" y="172.9">Authors:</text>
<text x="178.3" y="175.2">Arthur</text>
<text x="178.3" y="177.5">João</text>
<text x="183.2" y="177.5">V.</text>
<text x="184.3" y="175.2">F.</text>
<text x="185.7" y="177.5">Perin</text>
<text x="186.8" y="175.2">De</text>
<text x="189.9" y="175.2">S.</text>
<text x="191" y="177.5">&lt;Joaoperin.ufsc@gmail.com&gt;</text>
<text x="192.6" y="175.2">Filho</text>
<text x="197.7" y="175.2">&lt;Arthur-filho@live.com&gt;</text>
</g>
</svg>
